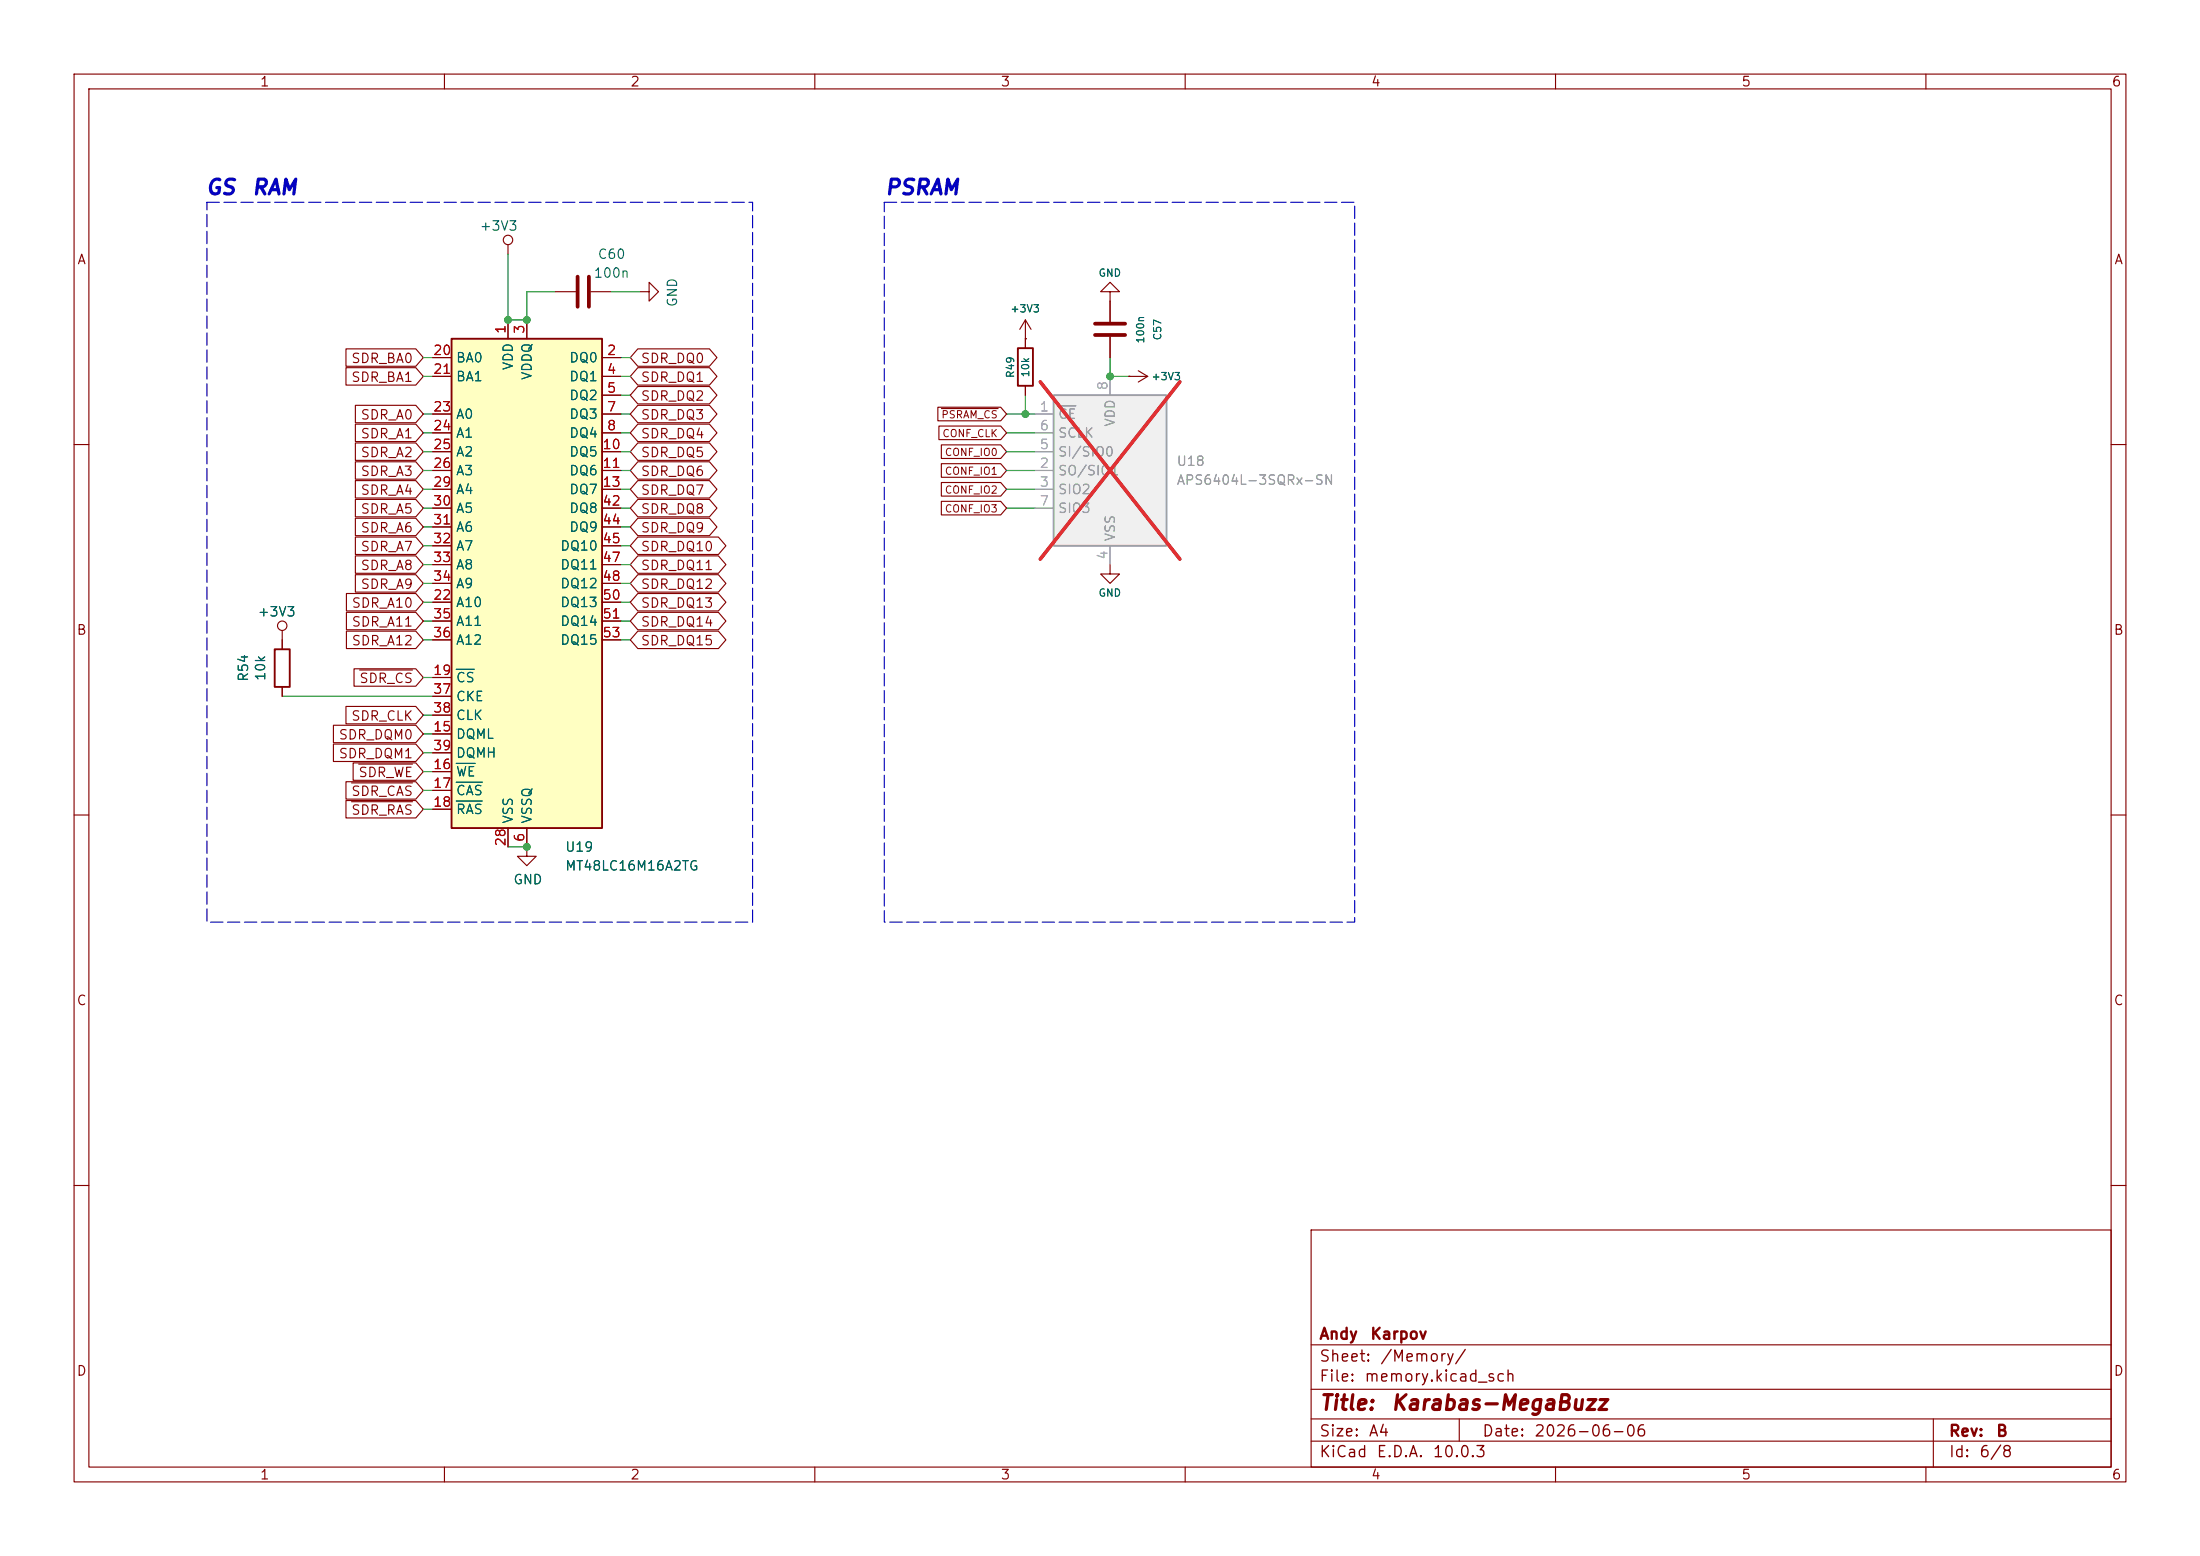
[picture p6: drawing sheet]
<svg xmlns="http://www.w3.org/2000/svg" width="297mm" height="210mm" viewBox="0 0 297 210" stroke-linecap="round" stroke-linejoin="round" font-family="sans-serif">
<g fill="none" stroke="#840000" stroke-width=".15">
<path d="M10 10h277v190h-277zM12 12h273v186h-273zM60 10v2M110 10v2M160 10v2M210 10v2M260 10v2M10 60h2M285 60h2M10 110h2M285 110h2M10 160h2"/>
<path d="M177 166h108v32h-108zM285 160h2M60 198v2M110 198v2M160 198v2M177 194.5h108M177 191.5h108M177 187.5h108M177 181.5h108M197 191.5v3M210 198v2M260 198v2"/>
<path d="M261 191.5v6.5"/>
</g>
<path d="M142.2 53.3h15.3v20.4h-15.3z" fill="#f0f0f0"/>
<path d="M142.2 53.3h15.3v20.4h-15.3z" fill="none" stroke="#a1a1a1" stroke-width=".25"/>
<path d="M139.7 55.9h2.5M139.7 58.4h2.5M149.9 50.8v2.5M139.7 63.5h2.5M139.7 66h2.5M139.7 61h2.5M139.7 68.6h2.5M149.9 73.7v2.5" fill="none" stroke="#a1a1a1" stroke-width=".15"/>
<path d="M142.9 54.8h2.3" fill="none" stroke="#989898" stroke-width=".15"/>
<path d="M140.4 51.5l18.9 24M159.3 51.5l-18.9 24" fill="none" stroke="#e12e31" stroke-width=".46"/>
<path d="M38.1 86.4v1.2M38.1 92.7v1.3M71.1 114.3v1.3h1.3l-1.3 1.2-1.3-1.2h1.3" fill="none" stroke="#840000" stroke-width=".15"/>
<path d="M37.1 87.6h2v5.1h-2z" fill="none" stroke="#840000" stroke-width=".25"/>
<path d="M61 45.7h20.3v66.1h-20.3z" fill="#ffffc2"/>
<path d="M61 45.7h20.3v66.1h-20.3zM137.4 47h2v5.1h-2z" fill="none" stroke="#840000" stroke-width=".25"/>
<g fill="none" stroke="#840000" stroke-width=".15">
<path d="M68.6 33v1.3M74.9 39.4h2.8M79.8 39.4h2.7M86.4 39.4h1.2v1.2l1.3-1.2-1.3-1.3v1.3M149.9 39.4h1.2l-1.2-1.3-1.3 1.3h1.3v4M46.7 49.6h9.4l1 1.2-1 1.2h-9.4zM46.7 47.1h9.4l1 1.2-1 1.1h-9.4zM48 57.2h8.1l1 1.2-1 1.2h-8.1zM48 59.8h8.1l1 1.2-1 1.1h-8.1zM48 54.7h8.1l1 1.2-1 1.2h-8.1zM58.4 48.3h2.6M58.4 50.8h2.6"/>
<path d="M58.4 55.9h2.6M58.4 58.4h2.6M68.6 43.2v2.5M71.1 43.2v2.5M81.3 48.3h2.5M81.3 50.8h2.5M81.3 53.3h2.5M81.3 55.9h2.5M81.3 58.4h2.5M86.1 49.6h9.7l1 1.2-1 1.2h-9.7l-1-1.2zM86.1 52.2h9.7l1 1.1-1 1.2h-9.7l-1-1.2zM86.1 57.2h9.7l1 1.2-1 1.2h-9.7l-1-1.2z"/>
<path d="M86.1 59.8h9.7l1 1.2-1 1.1h-9.7l-1-1.1zM86.1 54.7h9.7l1 1.2-1 1.2h-9.7l-1-1.2zM86.1 47.1h9.7l1 1.2-1 1.1h-9.7l-1-1.1zM126.6 55h8.5l.8 .9-.8 .9h-8.5zM126.8 57.5h8.3l.8 .9-.8 .9h-8.3zM127.1 55.1h7.7M138.4 45.7h.1M138.4 43.2v3.8M138.4 52.1v1.2M138.4 43.2l-.7 1.3M138.4 43.2l.8 1.3M149.9 45.5v2.8"/>
<path d="M152.4 50.8h.1M152.4 50.8h2.5M153.7 50l1.2 .8M154.9 50.8l-1.2 .8M48 72.5h8.1l1 1.2-1 1.1h-8.1zM48 75h8.1l1 1.2-1 1.2h-8.1zM48 69.9h8.1l1 1.2-1 1.2h-8.1zM48 67.4h8.1l1 1.2-1 1.2h-8.1zM48 64.9h8.1l1 1.1-1 1.2h-8.1zM48 62.3h8.1l1 1.2-1 1.2h-8.1zM48 77.6h8.1l1 1.1-1 1.2h-8.1zM58.4 61h2.6"/>
<path d="M58.4 63.5h2.6M58.4 66h2.6M58.4 68.6h2.6M58.4 71.1h2.6M58.4 73.7h2.6M58.4 76.2h2.6M58.4 78.7h2.6M81.3 61h2.5M81.3 63.5h2.5M81.3 66h2.5M81.3 68.6h2.5M81.3 71.1h2.5"/>
<path d="M81.3 73.7h2.5M81.3 76.2h2.5M81.3 78.7h2.5M86.1 77.6h10.9l1 1.1-1 1.2h-10.9l-1-1.2zM86.1 62.3h9.7l1 1.2-1 1.2h-9.7l-1-1.2zM86.1 64.9h9.7l1 1.1-1 1.2h-9.7l-1-1.2zM86.1 75h10.9l1 1.2-1 1.2h-10.9l-1-1.2zM86.1 67.4h9.7l1 1.2-1 1.2h-9.7l-1-1.2zM86.1 72.5h10.9l1 1.2-1 1.1h-10.9l-1-1.1zM86.1 69.9h9.7l1 1.2-1 1.2h-9.7l-1-1.2zM127.1 67.7h8l.8 .9-.8 .9h-8zM127.1 60h8l.8 1-.8 .9h-8z"/>
<path d="M127.1 62.6h8l.8 .9-.8 .9h-8zM127.1 65.1h8l.8 .9-.8 1h-8zM149.9 76.2v1.3h1.2l-1.2 1.2-1.3-1.2h1.3M38.1 85.1v2.5M38.1 92.7v1.3M45 97.9h11.1l1 1.2-1 1.1h-11.1zM46.7 95.3h9.4l1 1.2-1 1.2h-9.4zM46.8 82.6h9.3l1 1.2-1 1.2h-9.3zM46.8 80.1h9.3l1 1.2-1 1.2h-9.3zM46.8 85.2h9.3l1 1.2-1 1.1h-9.3zM47.8 90.3h8.3l1 1.1-1 1.2h-8.3zM48.5 90.4h7.2"/>
<path d="M58.4 99.1h2.6M58.4 91.4h2.6M58.4 81.3h2.6M58.4 83.8h2.6M58.4 86.4h2.6M58.4 94h2.6M58.4 96.5h2.6M81.3 81.3h2.5M81.3 83.8h2.5M81.3 86.4h2.5M86.1 85.2h10.9l1 1.2-1 1.1h-10.9l-1-1.1zM86.1 82.6h10.9l1 1.2-1 1.2h-10.9l-1-1.2z"/>
<path d="M86.1 80.1h10.9l1 1.2-1 1.2h-10.9l-1-1.2zM45 100.4h11.1l1 1.2-1 1.2h-11.1zM46.7 108h9.4l1 1.2-1 1.2h-9.4zM46.7 105.5h9.4l1 1.2-1 1.2h-9.4zM47.5 108.2h8.2M47.5 105.7h8.2M47.7 103h8.4l1 1.1-1 1.2h-8.4zM48.4 103.1h7.3M58.4 104.1h2.6M58.4 106.7h2.6M58.4 109.2h2.6M58.4 101.6h2.6"/>
<path d="M68.6 111.8v2.5M71.1 111.8v2.5"/>
<circle cx="68.6" cy="32.4" r=".63"/>
<circle cx="38.1" cy="84.5" r=".63"/>
</g>
<path d="M61.6 90.3h2.4M61.6 103h2.5M61.6 105.6h3.5M61.6 108.1h3.5" fill="none" stroke="#006464" stroke-width=".15"/>
<path d="M78 37.3v4.1M79.5 37.3v4.1M147.8 43.7h4.1M147.8 45.2h4.1" fill="none" stroke="#840000" stroke-width=".51"/>
<g fill="none" stroke="#009600" stroke-width=".15">
<path d="M68.6 34.3v8.9h2.5v-3.8h3.8M82.5 39.4h3.9M57.1 58.4h1.3M57.1 55.9h1.3M57.1 48.3h1.3M57.1 50.8h1.3M83.8 58.4h1.3M83.8 55.9h1.3M83.8 53.3h1.3M83.8 48.3h1.3M83.8 50.8h1.3M135.9 58.4h3.8"/>
<path d="M135.9 55.9h3.8M138.4 53.3v2.6M149.9 48.3v2.5h2.5M57.1 66h1.3M57.1 61h1.3M57.1 68.6h1.3M57.1 63.5h1.3M57.1 78.7h1.3M57.1 73.7h1.3M57.1 76.2h1.3M57.1 71.1h1.3M83.8 66h1.3"/>
<path d="M83.8 61h1.3M83.8 68.6h1.3M83.8 63.5h1.3M83.8 78.7h1.3M83.8 73.7h1.3M83.8 76.2h1.3M83.8 71.1h1.3M135.9 66h3.8M135.9 61h3.8M135.9 68.6h3.8M135.9 63.5h3.8M38.1 94h20.3"/>
<path d="M57.1 86.4h1.3M57.1 96.5h1.3M57.1 91.4h1.3M57.1 83.8h1.3M57.1 81.3h1.3M57.1 99.1h1.3M83.8 86.4h1.3M83.8 83.8h1.3M83.8 81.3h1.3M57.1 106.7h1.3M57.1 101.6h1.3M57.1 109.2h1.3"/>
<path d="M57.1 104.1h1.3M68.6 114.3h2.5"/>
</g>
<path d="M27.9 27.3h73.7v97.2h-73.7zM119.4 27.3h63.5v97.2h-63.5z" fill="none" stroke="#0000c2" stroke-width=".15" stroke-dasharray="1.7 .6"/>
<path d="M139.7 55.9h2.5M139.7 58.4h2.5M149.9 50.8v2.5M139.7 63.5h2.5M139.7 66h2.5M139.7 61h2.5M139.7 68.6h2.5M149.9 73.7v2.5" fill="none" stroke="#a1a1a1" stroke-width=".15"/>
<path d="M142.9 54.8h2.3" fill="none" stroke="#989898" stroke-width=".15"/>
<path d="M140.4 51.5l18.9 24M159.3 51.5l-18.9 24" fill="none" stroke="#e12e31" stroke-width=".46"/>
<g fill="#009600" stroke="#009600" stroke-width=".14">
<circle cx="149.9" cy="50.8" r=".46"/>
<circle cx="138.4" cy="55.9" r=".46"/>
<circle cx="68.6" cy="43.2" r=".46"/>
<circle cx="71.1" cy="43.2" r=".46"/>
<circle cx="71.1" cy="114.3" r=".46"/>
</g>
<g font-size="2" fill="#0000c2">
<text x="27.6" y="26.8">GS</text>
<text x="33.9" y="26.8">RAM</text>
<text x="119.3" y="26.8">PSRAM</text>
</g>
<g font-size="2" fill="#840000">
<text x="178" y="190.8">Title:</text>
<text x="187.7" y="190.8">Karabas-MegaBuzz</text>
</g>
<g font-size="1.5" fill="#840000">
<text x="178" y="184.2">Sheet:</text>
<text x="178" y="181.2">Andy</text>
<text x="184.9" y="181.2">Karpov</text>
<text x="186.2" y="184.2">/Memory/</text>
<text x="178" y="186.9">File:</text>
<text x="184.1" y="186.9">memory.kicad_sch</text>
<text x="178" y="197.1">KiCad</text>
<text x="178" y="194.3">Size:</text>
<text x="184.7" y="194.3">A4</text>
<text x="185.7" y="197.1">E.D.A.</text>
<text x="193.3" y="197.1">10.0.3</text>
<text x="200" y="194.3">Date:</text>
<text x="207" y="194.3">2026-06-06</text>
<text x="263" y="194.3">Rev:</text>
<text x="263" y="197.1">Id:</text>
<text x="267.1" y="197.1">6/8</text>
<text x="269.4" y="194.3">B</text>
</g>
<g font-size="1.3" fill="#840000">
<text x="35" y="12">1</text>
<text x="85" y="12">2</text>
<text x="135" y="12">3</text>
<text x="185" y="12">4</text>
<text x="235" y="12">5</text>
<text x="285" y="12">6</text>
<text x="10.3" y="36">A</text>
<text x="285.3" y="36">A</text>
<text x="47.3" y="51.9">SDR_BA1</text>
<text x="47.3" y="49.3">SDR_BA0</text>
<text x="86.4" y="51.9">SDR_DQ1</text>
<text x="86.4" y="49.3">SDR_DQ0</text>
<text x="48.6" y="59.5">SDR_A1</text>
<text x="48.6" y="56.9">SDR_A0</text>
<text x="86.4" y="54.4">SDR_DQ2</text>
<text x="86.4" y="59.5">SDR_DQ4</text>
<text x="86.4" y="56.9">SDR_DQ3</text>
<text x="48.6" y="62">SDR_A2</text>
<text x="48.6" y="64.6">SDR_A3</text>
<text x="86.4" y="64.6">SDR_DQ6</text>
<text x="86.4" y="62">SDR_DQ5</text>
<text x="48.6" y="69.6">SDR_A5</text>
<text x="48.6" y="67.1">SDR_A4</text>
<text x="86.4" y="67.1">SDR_DQ7</text>
<text x="86.4" y="69.6">SDR_DQ8</text>
<text x="48.6" y="74.7">SDR_A7</text>
<text x="48.6" y="77.3">SDR_A8</text>
<text x="48.6" y="72.2">SDR_A6</text>
<text x="86.4" y="77.3">SDR_DQ11</text>
<text x="86.4" y="74.7">SDR_DQ10</text>
<text x="86.4" y="72.2">SDR_DQ9</text>
<text x="47.4" y="82.3">SDR_A10</text>
<text x="48.6" y="79.8">SDR_A9</text>
<text x="86.4" y="79.8">SDR_DQ12</text>
<text x="86.4" y="82.3">SDR_DQ13</text>
<text x="10.3" y="86">B</text>
<text x="47.4" y="84.9">SDR_A11</text>
<text x="47.4" y="87.4">SDR_A12</text>
<text x="86.4" y="87.4">SDR_DQ15</text>
<text x="86.4" y="84.9">SDR_DQ14</text>
<text x="285.3" y="86">B</text>
<text x="48.4" y="92.5">SDR_CS</text>
<text x="45.6" y="100.1">SDR_DQM0</text>
<text x="47.3" y="97.6">SDR_CLK</text>
<text x="45.6" y="102.7">SDR_DQM1</text>
<text x="47.3" y="107.7">SDR_CAS</text>
<text x="48.3" y="105.2">SDR_WE</text>
<text x="47.3" y="110.3">SDR_RAS</text>
<text x="10.3" y="136">C</text>
<text x="285.3" y="136">C</text>
<text x="10.3" y="186">D</text>
<text x="285.3" y="186">D</text>
<text x="35" y="200">1</text>
<text x="85" y="200">2</text>
<text x="135" y="200">3</text>
<text x="185" y="200">4</text>
<text x="235" y="200">5</text>
<text x="285" y="200">6</text>
</g>
<g font-size="1.3" fill="#006464">
<text x="64.7" y="31.5">+3V3</text>
<text x="80.6" y="35.3">C60</text>
<text x="80.1" y="37.8">100n</text>
<text x="91.7" y="41.5" transform="rotate(-90 91.7 41.5)">GND</text>
<text x="61.5" y="49.2">BA0</text>
<text x="61.5" y="51.8">BA1</text>
<text x="69.6" y="50.1" transform="rotate(-90 69.6 50.1)">VDD</text>
<text x="72.1" y="51.4" transform="rotate(-90 72.1 51.4)">VDDQ</text>
<text x="76.8" y="49.2">DQ0</text>
<text x="76.8" y="51.8">DQ1</text>
<text x="61.5" y="56.9">A0</text>
<text x="61.5" y="59.4">A1</text>
<text x="76.8" y="54.3">DQ2</text>
<text x="76.8" y="56.9">DQ3</text>
<text x="76.8" y="59.4">DQ4</text>
<text x="61.5" y="61.9">A2</text>
<text x="61.5" y="64.5">A3</text>
<text x="76.8" y="61.9">DQ5</text>
<text x="76.8" y="64.5">DQ6</text>
<text x="61.5" y="67">A4</text>
<text x="61.5" y="69.6">A5</text>
<text x="76.8" y="67">DQ7</text>
<text x="76.8" y="69.6">DQ8</text>
<text x="61.5" y="72.1">A6</text>
<text x="61.5" y="74.6">A7</text>
<text x="61.5" y="77.2">A8</text>
<text x="75.5" y="74.6">DQ10</text>
<text x="75.5" y="77.2">DQ11</text>
<text x="76.8" y="72.1">DQ9</text>
<text x="34.7" y="83.5">+3V3</text>
<text x="61.5" y="82.3">A10</text>
<text x="61.5" y="79.7">A9</text>
<text x="75.5" y="79.7">DQ12</text>
<text x="75.5" y="82.3">DQ13</text>
<text x="61.5" y="84.8">A11</text>
<text x="61.5" y="87.3">A12</text>
<text x="75.5" y="84.8">DQ14</text>
<text x="75.5" y="87.3">DQ15</text>
<text x="33.8" y="92.1" transform="rotate(-90 33.8 92.1)">R54</text>
<text x="36.1" y="92" transform="rotate(-90 36.1 92)">10k</text>
<text x="61.5" y="92.4">CS</text>
<text x="61.5" y="95">CKE</text>
<text x="61.5" y="100">DQML</text>
<text x="61.5" y="97.5">CLK</text>
<text x="61.5" y="105.1">WE</text>
<text x="61.5" y="107.7">CAS</text>
<text x="61.5" y="102.6">DQMH</text>
<text x="61.5" y="110.2">RAS</text>
<text x="69.6" y="111.3" transform="rotate(-90 69.6 111.3)">VSS</text>
<text x="72.1" y="111.3" transform="rotate(-90 72.1 111.3)">VSSQ</text>
<text x="69.2" y="119.7">GND</text>
<text x="76.2" y="115.3">U19</text>
<text x="76.2" y="117.8">MT48LC16M16A2TG</text>
</g>
<g font-size="1.3" fill="#a90000">
<text x="68.6" y="45.2" transform="rotate(-90 68.6 45.2)">1</text>
<text x="71.1" y="45.2" transform="rotate(-90 71.1 45.2)">3</text>
<text x="58.4" y="48.2">20</text>
<text x="58.4" y="50.8">21</text>
<text x="81.8" y="48.2">2</text>
<text x="81.8" y="50.8">4</text>
<text x="81.8" y="53.3">5</text>
<text x="58.4" y="55.9">23</text>
<text x="58.4" y="58.4">24</text>
<text x="81.8" y="55.9">7</text>
<text x="81.8" y="58.4">8</text>
<text x="58.4" y="60.9">25</text>
<text x="58.4" y="63.5">26</text>
<text x="81.2" y="60.9">10</text>
<text x="81.2" y="63.5">11</text>
<text x="58.4" y="66">29</text>
<text x="58.4" y="68.6">30</text>
<text x="58.4" y="71.1">31</text>
<text x="81.2" y="66">13</text>
<text x="81.2" y="68.6">42</text>
<text x="81.2" y="71.1">44</text>
<text x="58.4" y="73.6">32</text>
<text x="58.4" y="76.2">33</text>
<text x="81.2" y="73.6">45</text>
<text x="81.2" y="76.2">47</text>
<text x="58.4" y="81.3">22</text>
<text x="58.4" y="78.7">34</text>
<text x="58.4" y="83.8">35</text>
<text x="81.2" y="78.7">48</text>
<text x="81.2" y="81.3">50</text>
<text x="81.2" y="83.8">51</text>
<text x="58.4" y="86.3">36</text>
<text x="81.2" y="86.3">53</text>
<text x="58.4" y="91.4">19</text>
<text x="58.4" y="94">37</text>
<text x="58.4" y="99">15</text>
<text x="58.4" y="96.5">38</text>
<text x="58.4" y="101.6">39</text>
<text x="58.4" y="104.1">16</text>
<text x="58.4" y="106.7">17</text>
<text x="58.4" y="109.2">18</text>
<text x="71.1" y="113.7" transform="rotate(-90 71.1 113.7)">6</text>
<text x="68.6" y="114.3" transform="rotate(-90 68.6 114.3)">28</text>
</g>
<g font-size="1.3" fill="#aaa">
<text x="149.8" y="52.8" transform="rotate(-90 149.8 52.8)">8</text>
<text x="140.3" y="55.9">1</text>
<text x="140.3" y="58.4">6</text>
<text x="140.3" y="63.5">2</text>
<text x="140.3" y="60.9">5</text>
<text x="140.3" y="66">3</text>
<text x="140.3" y="68.6">7</text>
<text x="149.8" y="75.6" transform="rotate(-90 149.8 75.6)">4</text>
</g>
<g font-size="1.3" fill="#989898">
<text x="142.7" y="56.9">CE</text>
<text x="142.7" y="59.4">SCLK</text>
<text x="150.8" y="57.7" transform="rotate(-90 150.8 57.7)">VDD</text>
<text x="142.7" y="64.5">SO/SIO1</text>
<text x="142.7" y="61.9">SI/SIO0</text>
<text x="158.8" y="63.2">U18</text>
<text x="158.8" y="65.7">APS6404L-3SQRx-SN</text>
<text x="142.7" y="67">SIO2</text>
<text x="142.7" y="69.6">SIO3</text>
<text x="150.8" y="73.2" transform="rotate(-90 150.8 73.2)">VSS</text>
</g>
<g font-size="1" fill="#006464">
<text x="148.2" y="37.6">GND</text>
<text x="136.3" y="42.4">+3V3</text>
<text x="154.7" y="46.4" transform="rotate(-90 154.7 46.4)">100n</text>
<text x="157" y="46" transform="rotate(-90 157 46)">C57</text>
<text x="137.2" y="51.1" transform="rotate(-90 137.2 51.1)">R49</text>
<text x="139.2" y="51" transform="rotate(-90 139.2 51)">10k</text>
<text x="155.4" y="51.6">+3V3</text>
<text x="148.2" y="80.8">GND</text>
</g>
<g font-size="1" fill="#840000">
<text x="127" y="56.7">PSRAM_CS</text>
<text x="127.1" y="59.2">CONF_CLK</text>
<text x="127.5" y="61.8">CONF_IO0</text>
<text x="127.5" y="64.3">CONF_IO1</text>
<text x="127.5" y="69.4">CONF_IO3</text>
<text x="127.5" y="66.9">CONF_IO2</text>
</g>
</svg>
